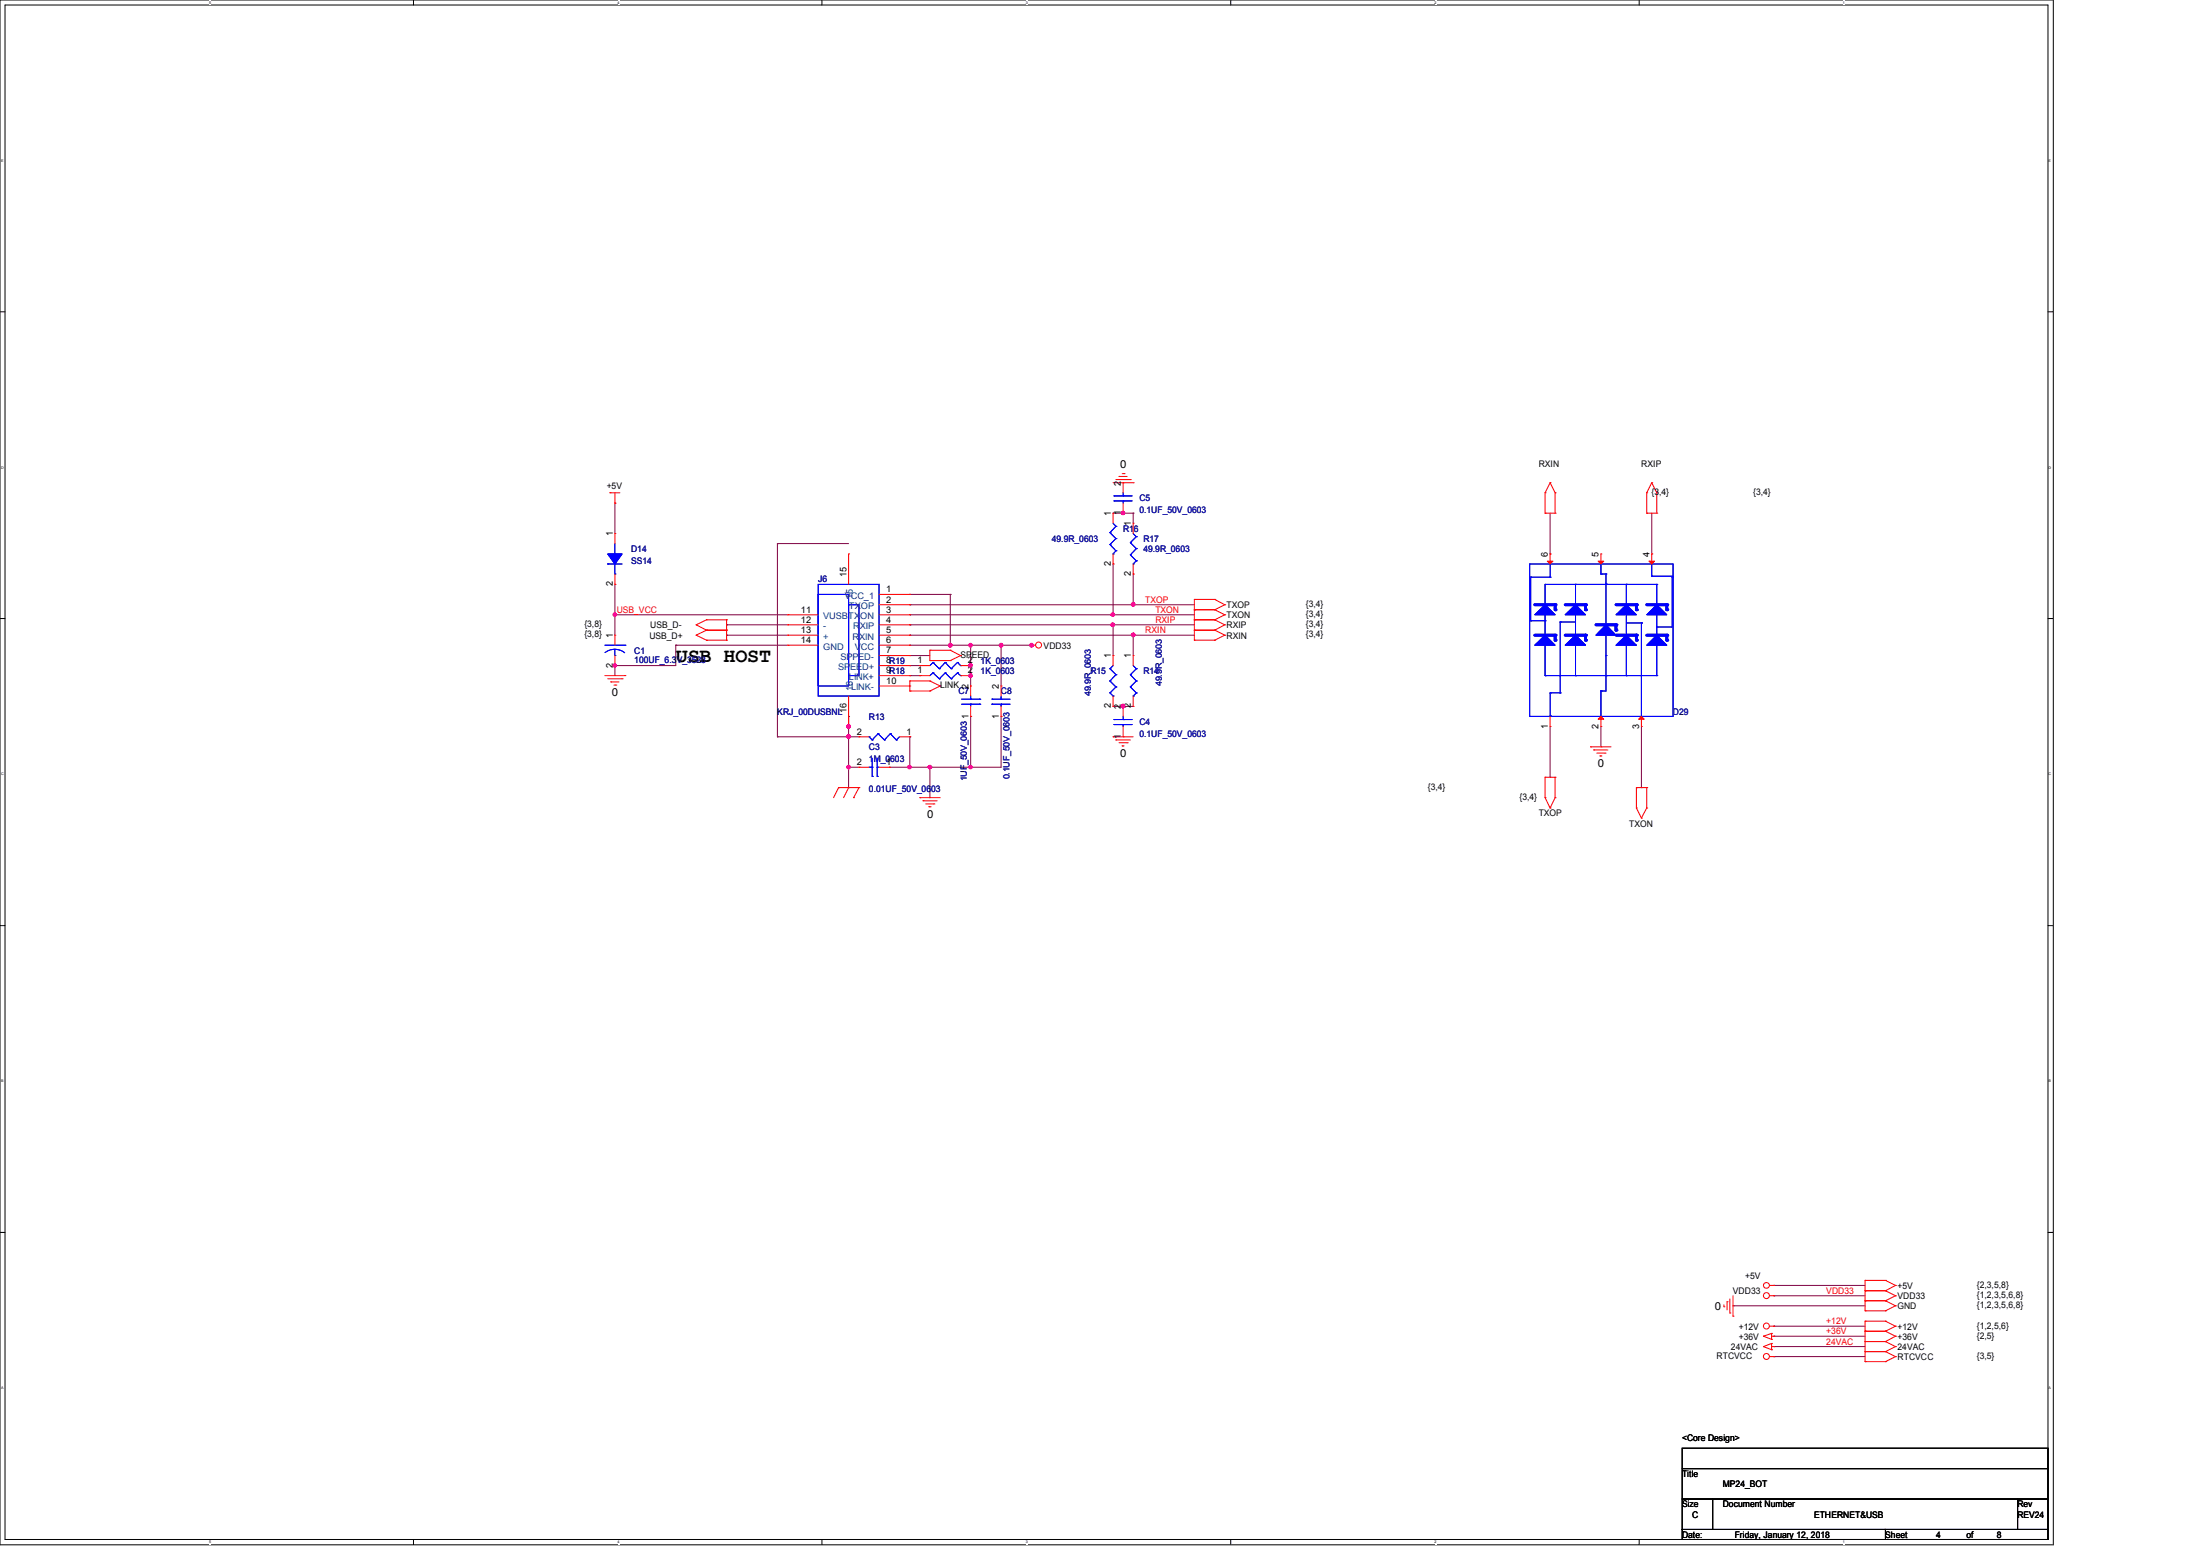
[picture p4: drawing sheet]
<svg xmlns="http://www.w3.org/2000/svg" width="297mm" height="210mm" viewBox="0 0 297 210" stroke-linecap="round" stroke-linejoin="round" font-family="sans-serif">
<path d="M0 0h277.1v208.5h-277.1zM.7 .7h275.7v207.1h-275.7z" fill="none" stroke="#000" stroke-width=".13"/>
<g fill="#fff">
<path d="M28.2 .1h.3v.5h-.3z"/>
<path d="M28.2 207.9h.3v.5h-.3z"/>
</g>
<path d="M55.8 0v.7M55.8 207.8v.6" fill="none" stroke="#000" stroke-width=".13"/>
<g fill="#fff">
<path d="M83.4 .1h.2v.5h-.2z"/>
<path d="M83.4 207.9h.2v.5h-.2z"/>
</g>
<path d="M110.9 0v.7M110.9 207.8v.6" fill="none" stroke="#000" stroke-width=".13"/>
<g fill="#fff">
<path d="M138.5 .1h.2v.5h-.2z"/>
<path d="M138.5 207.9h.2v.5h-.2z"/>
</g>
<path d="M166.1 0v.7M166.1 207.8v.6" fill="none" stroke="#000" stroke-width=".13"/>
<g fill="#fff">
<path d="M193.6 .1h.3v.5h-.3z"/>
<path d="M193.6 207.9h.3v.5h-.3z"/>
</g>
<path d="M221.2 0v.7M221.2 207.8v.6" fill="none" stroke="#000" stroke-width=".13"/>
<g fill="#fff">
<path d="M248.8 .1h.2v.5h-.2z"/>
<path d="M248.8 207.9h.2v.5h-.2z"/>
<path d="M.2 21.4h.3v.5h-.3z"/>
<path d="M276.5 21.4h.3v.5h-.3z"/>
<path d="M.2 62.8h.3v.5h-.3z"/>
<path d="M276.5 62.8h.3v.5h-.3z"/>
</g>
<path d="M0 42.1h.7M276.4 42.1h.6" fill="none" stroke="#000" stroke-width=".13"/>
<g fill="#fff">
<path d="M.2 104.2h.3v.5h-.3z"/>
<path d="M276.5 104.2h.3v.5h-.3z"/>
</g>
<path d="M0 83.5h.7M276.4 83.5h.6" fill="none" stroke="#000" stroke-width=".13"/>
<g fill="#fff">
<path d="M.2 145.6h.3v.6h-.3z"/>
<path d="M276.5 145.6h.3v.6h-.3z"/>
</g>
<path d="M0 124.9h.7M276.4 124.9h.6" fill="none" stroke="#000" stroke-width=".13"/>
<g fill="#fff">
<path d="M.2 187h.3v.6h-.3z"/>
<path d="M276.5 187h.3v.6h-.3z"/>
</g>
<path d="M0 166.3h.7M276.4 166.3h.6M227 195.5h49.4v2.7h-49.4zM227 198.2h49.4v4.1h-49.4zM227 202.3h4.1v4.1h-4.1zM227 206.4h27.4v1.4h-27.4zM231.1 202.3h41.1v4.1h-41.1zM254.4 206.4h22v1.4h-22zM272.2 202.3h4.2v4.1h-4.2z" fill="none" stroke="#000" stroke-width=".13"/>
<g fill="none" stroke="#800040" stroke-width=".13">
<path d="M83 78.9h.1M83 67.9h.1M83 67.9v4.1M83 78.9v6.8M104.9 73.4h.1M104.9 73.4v26M104.9 73.4h9.6M150.2 76.1h.1M150.2 69.3h.1M150.2 69.3h2.7M150.2 76.1v6.9M151.6 69.3h.1"/>
<path d="M152.9 77.5h.1M152.9 69.3h.1M152.9 69.3v1.3M152.9 77.5v4.1M209.2 74.8h.1M209.2 69.3v5.5M222.9 74.8h.1M222.9 69.3v5.5M83 83h.1M83 89.8h.1M83 83h23.3M83 89.8v1.4"/>
<path d="M91.2 87.1h.1M91.2 87.1h15.1M91.2 87.1v2.7h-8.2M98 84.3h.1M98 85.7h.1M98 84.3h8.3M98 85.7h8.3M104.9 99.4h.1M104.9 99.4h11M114.5 99.4h.1M114.5 98h.1M114.5 96.7h.1"/>
<path d="M114.5 96.7v9.6M122.8 80.2h.1M122.8 99.4h.1M122.8 81.6h.1M122.8 83h.1M122.8 85.7h.1M122.8 84.3h.1M122.8 87.1h.1M122.8 91.2h.1M122.8 89.8h.1M122.8 88.5h.1M122.8 83h38.4"/>
<path d="M122.8 81.6h38.4M122.8 84.3h38.4M122.8 85.7h38.4M122.8 87.1h16.4M122.8 80.2h5.4M122.8 99.4v4.1M122.8 89.8h1.3M122.8 91.2h1.3M122.8 88.5h2.7M128.2 80.2h.1M128.2 87.1h.1M128.2 80.2v6.9"/>
<path d="M131 91.2h.1M131 96.7h.1M131 89.8h.1M131 87.1h.1M131 87.1v5.5M131 96.7v6.8M135.1 87.1h.1M135.1 96.7h.1M135.1 87.1v5.5M135.1 96.7v6.8h-15.1M150.2 95.3h.1M150.2 83h.1"/>
<path d="M150.2 84.3h.1M150.2 95.3h2.7M150.2 84.3v4.2M151.6 95.3h.1M152.9 81.6h.1M152.9 85.7h.1M152.9 85.7v2.8M209.2 98v6.9M216 98v2.8M221.5 98v8.3M114.5 103.5h.1M114.5 103.5h1.4"/>
<path d="M120 103.5h.1M122.8 103.5h.1M125.5 103.5h.1M125.5 103.5v4.2M131 103.5h.1M209.2 104.9h.1M216 100.8h.1M221.5 106.3h.1M233.8 176.2h.1M233.8 176.2h17.9M239.4 174.9h.1M239.4 179h.1"/>
<path d="M239.4 173.5h.1M239.4 174.9h12.3M239.4 179h12.3M239.4 173.5h12.3M239.4 180.3h.1M239.4 181.7h.1M239.4 183.1h.1M239.4 180.3h12.3M239.4 181.7h12.3M239.4 183.1h12.3"/>
</g>
<g fill="#f0f" stroke="#f0f" stroke-width=".13">
<circle cx="151.5" cy="69.2" r=".23"/>
<circle cx="151.5" cy="95.3" r=".24"/>
<circle cx="150.2" cy="83" r=".24"/>
<circle cx="152.9" cy="81.6" r=".25"/>
<circle cx="150.2" cy="84.3" r=".25"/>
<circle cx="152.9" cy="85.7" r=".25"/>
<circle cx="139.2" cy="87.1" r=".25"/>
<circle cx="135.1" cy="87.1" r=".25"/>
<circle cx="130.9" cy="91.2" r=".24"/>
<circle cx="114.5" cy="103.5" r=".24"/>
<circle cx="125.5" cy="103.5" r=".24"/>
<circle cx="114.5" cy="98" r=".25"/>
<circle cx="122.7" cy="103.5" r=".24"/>
<circle cx="131" cy="103.5" r=".23"/>
<circle cx="128.2" cy="87.1" r=".25"/>
<circle cx="114.5" cy="99.4" r=".25"/>
<circle cx="83" cy="89.8" r=".23"/>
<circle cx="83" cy="83" r=".23"/>
<circle cx="131" cy="89.8" r=".23"/>
<circle cx="130.9" cy="87.1" r=".24"/>
</g>
<g fill="none" stroke="#f00" stroke-width=".13">
<path d="M82.3 66.5h.1M82.3 66.5h1.4M83 67.9h.1M83 66.5v1.4M150.2 65.2h2.7M150.6 64.7h1.9M151 64.3h.1M151 64.3h1.1M151.4 63.9h.3M151.6 69.3h.1M151.6 65.2h.1M151.6 65.2v1.3"/>
<path d="M151.6 67.9v1.4M151.7 63.9h.1M152.5 64.7h.1M152.9 65.2h.1M208.5 69.3h.1M208.5 66.5h.1M208.5 66.5v2.8M208.5 69.3h1.3M209.2 65.2h.1M209.2 65.2l.6 1.3M209.2 65.2l-.7 1.3M209.8 66.5h.1"/>
<path d="M209.8 69.3h.1M209.8 66.5v2.8M222.2 69.3h.1M222.2 66.5h.1M222.2 66.5v2.8M222.2 69.3h1.4M222.9 65.2h.1M222.9 65.2l.7 1.3M222.9 65.2l-.7 1.3M223.6 66.5h.1M223.6 69.3h.1M223.6 66.5v2.8"/>
<path d="M81.6 91.2h2.7M82 91.6h1.9M82.4 92h.1M82.4 92h1.1M82.8 92.5h.3M83.1 92.5h.1M83.9 91.6h.1M84.3 91.2h.1M93.9 85.7h.1M93.9 84.3h.1M93.9 85.7l1.4 .7M93.9 84.3l1.4 .7"/>
<path d="M95.3 86.4h.1M95.3 85h.1M95.3 83.7h.1M95.3 83.7h2.7M95.3 85h2.7M95.3 86.4h2.7M95.3 85l-1.4 .7M95.3 83.7l-1.4 .6M98 86.4h.1M98 85h.1M98 83.7h.1M98 83.7v2.7"/>
<path d="M115.9 99.4h.1M115.9 99.4h1.4M121.4 99.4h1.4M122.8 91.9h.1M122.8 93.3h.1M122.8 99.4h.1M122.8 91.9h2.7M122.8 91.9v1.4M122.8 93.3h2.7M125.5 87.8h.1M125.5 89.2h.1M125.5 91.9h.1"/>
<path d="M125.5 93.3h.1M125.5 87.8h2.7M125.5 87.8v1.4M125.5 89.2h2.7M125.5 91.9l1.4 .7M126.9 92.6h.1M126.9 92.6l-1.4 .7M128.2 87.8h.1M128.2 89.2h.1M128.2 87.8l1.4 .7M129.6 88.5h.1M129.6 88.5l-1.4 .7"/>
<path d="M139.2 87.1h.1M139.2 87.1h.5M150.2 99.4h.1M150.2 99.4h2.7M150.6 99.9h.1M150.6 99.9h1.9M161.2 82.3h.1M161.2 80.9h.1M161.2 83.7h.1M161.2 85h.1M161.2 86.4h.1M161.2 82.3h2.7"/>
<path d="M161.2 80.9v5.5M161.2 80.9h2.7M161.2 83.7h2.7M161.2 85h2.7M161.2 86.4h2.7M163.9 82.3h.1M163.9 80.9h.1M163.9 83.7h.1M163.9 85h.1M163.9 86.4h.1M163.9 80.9l1.4 .7M163.9 82.3l1.4 .7"/>
<path d="M163.9 83.7l1.4 .6M163.9 85l1.4 .7M165.3 81.6h.1M165.3 83h.1M165.3 84.3h.1M165.3 85.7h.1M165.3 81.6l-1.4 .7M165.3 83l-1.4 .7M165.3 84.3l-1.4 .7M165.3 85.7l-1.4 .7M113.2 106.3h.1M113.2 106.3h2.7"/>
<path d="M113.2 106.3l-.7 1.4M114.5 106.3h.1M114.5 106.3l-.7 1.4M115.2 107.7h.1M115.9 106.3h.1M115.9 106.3l-.7 1.4M124.1 107.7h.1M124.1 107.7h2.8M124.5 108.1h.1M124.5 108.1h1.9M124.9 108.5h1.1M125.3 108.9h.1"/>
<path d="M125.3 108.9h.3M126 108.5h.1M151 100.2h1.1M151.4 100.7h.1M151.4 100.7h.3M152.1 100.2h.1M208.5 107.7h.1M208.5 104.9h.1M208.5 107.7l.7 1.4M208.5 104.9v2.8M208.5 104.9h1.3M209.2 109.1h.1"/>
<path d="M209.8 104.9h.1M209.8 107.7h.1M209.8 104.9v2.8M209.8 107.7l-.6 1.4M214.6 100.8h.1M214.6 100.8h2.8M215.1 101.2h.1M215.1 101.2h1.9M215.5 101.6h1.1M215.9 102h.1M215.9 102h.3M216.6 101.6h.1"/>
<path d="M220.8 109.1h.1M220.8 106.3h.1M220.8 109.1l.7 1.3M220.8 106.3v2.8M220.8 106.3h1.4M221.5 110.4h.1M222.2 106.3h.1M222.2 109.1h.1M222.2 106.3v2.8M222.2 109.1l-.7 1.3M232.6 176.4h.1M232.6 176.1v.3"/>
<path d="M233 175.7h.1M233 175.7v1.1M233.4 177.2h.1M233.4 175.3v1.9M233.8 177.6h.1M233.8 174.9v2.7M238.8 173.5h.6M238.8 174.9h.6M238.8 179h.6M239.1 180h.1M239.1 180v.8M239.1 180l-1.1 .3"/>
<path d="M239.4 173.5h.1M239.4 174.9h.1M239.4 179h.1M251.7 172.8h.1M251.7 174.2h.1M251.7 175.6h.1M251.7 176.9h.1M251.7 178.3h.1M251.7 179.7h.1M251.7 172.8h2.7M251.7 172.8v4.1M251.7 178.3v5.5"/>
<path d="M251.7 174.2h2.7M251.7 175.6h2.7M251.7 176.9h2.7M251.7 178.3h2.7M251.7 179.7h2.7M254.4 172.8h.1M254.4 174.2h.1M254.4 175.6h.1M254.4 176.9h.1M254.4 178.3h.1M254.4 179.7h.1M254.4 172.8l1.4 .7"/>
<path d="M254.4 174.2l1.4 .7M254.4 175.6l1.4 .6M254.4 178.3l1.4 .7M254.4 179.7l1.4 .6M255.8 173.5h.1M255.8 174.9h.1M255.8 176.2h.1M255.8 179h.1M255.8 173.5l-1.4 .7M255.8 174.9l-1.4 .7M255.8 176.2l-1.4 .7M255.8 179l-1.4 .7"/>
<path d="M238 180.3h.1M238 181.7h.1M238 180.3l1.1 .5M238 181.7l1.1 .5M238.8 183.1h.6M239.1 180.8h.1M239.1 182.2h.1M239.1 181.3h.1M239.1 181.3v.9M239.1 180.3h.3M239.1 181.7h.3M239.1 181.3l-1.1 .4"/>
<path d="M239.4 180.3h.1M239.4 181.7h.1M239.4 183.1h.1M251.7 181.1h.1M251.7 182.4h.1M251.7 183.8h.1M251.7 181.1h2.7M251.7 182.4h2.7M251.7 183.8h2.7M254.4 181.1h.1M254.4 182.4h.1M254.4 183.8h.1"/>
<path d="M254.4 181.1l1.4 .6M254.4 182.4l1.4 .7M255.8 180.3h.1M255.8 181.7h.1M255.8 183.1h.1M255.8 180.3l-1.4 .8M255.8 181.7l-1.4 .7M255.8 183.1l-1.4 .7"/>
<circle cx="140.1" cy="87.1" r=".4"/>
<circle cx="238.4" cy="174.9" r=".4"/>
<circle cx="238.4" cy="179" r=".4"/>
<circle cx="238.4" cy="173.5" r=".39"/>
<circle cx="238.4" cy="183.1" r=".4"/>
</g>
<g fill="none" stroke="#00f" stroke-width=".13">
<path d="M150.3 66.9h.1M150.3 67.6h.1M150.3 66.9h2.5M150.3 67.6h2.5M151.6 67.6h.1M151.6 66.9h.1M151.6 66.5v.4M151.6 67.6v.3M117.3 99.4h.1M117.3 99.4l.4 .5M117.7 99.9h.1M118.5 99h.1"/>
<path d="M118.5 99l.8 .9M118.5 99l-.8 .9M119.3 99.9h.1M120.1 99h.1M120.1 99l.8 .9M120.1 99l-.8 .9M120.9 99.9h.1M121.4 99.4l-.5 .5"/>
</g>
<path d="M207.1 83l1.4-1.4 1.3 1.4z" fill="#00f" stroke="#00f" stroke-width=".13"/>
<path d="M209.8 81.6v.7" fill="none" stroke="#00f" stroke-width=".38"/>
<circle cx="209.8" cy="82.3" r=".19" fill="#00f"/>
<path d="M207.1 81.6h2.7" fill="none" stroke="#00f" stroke-width=".38"/>
<circle cx="209.8" cy="81.6" r=".19" fill="#00f"/>
<path d="M206.4 76.1h19.4v20.6h-19.4zM208.5 78.9v2.7M208.5 81.6h.1M208.5 85.7h.1M208.5 83v2.7" fill="none" stroke="#00f" stroke-width=".13"/>
<path d="M207.1 87.1l1.4-1.4 1.3 1.4z" fill="#00f" stroke="#00f" stroke-width=".13"/>
<path d="M209.8 85.7v.7" fill="none" stroke="#00f" stroke-width=".38"/>
<circle cx="209.8" cy="86.4" r=".19" fill="#00f"/>
<path d="M207.1 85.7h2.7" fill="none" stroke="#00f" stroke-width=".38"/>
<circle cx="209.8" cy="85.7" r=".19" fill="#00f"/>
<path d="M211.2 87.1l1.4-1.4 1.4 1.4z" fill="#00f" stroke="#00f" stroke-width=".13"/>
<path d="M214 85.7v.7" fill="none" stroke="#00f" stroke-width=".38"/>
<circle cx="214" cy="86.4" r=".19" fill="#00f"/>
<path d="M211.2 83l1.4-1.4 1.4 1.4z" fill="#00f" stroke="#00f" stroke-width=".13"/>
<path d="M214 81.6v.7" fill="none" stroke="#00f" stroke-width=".38"/>
<circle cx="214" cy="82.3" r=".19" fill="#00f"/>
<path d="M211.2 81.6h2.8" fill="none" stroke="#00f" stroke-width=".38"/>
<circle cx="214" cy="81.6" r=".19" fill="#00f"/>
<path d="M211.2 85.7h2.8" fill="none" stroke="#00f" stroke-width=".38"/>
<circle cx="214" cy="85.7" r=".19" fill="#00f"/>
<path d="M212.6 85.7h.1M212.6 83v2.7" fill="none" stroke="#00f" stroke-width=".13"/>
<path d="M223.6 85.7l1.3 1.4h-2.7z" fill="#00f" stroke="#00f" stroke-width=".13"/>
<path d="M224.9 85.7v.7" fill="none" stroke="#00f" stroke-width=".38"/>
<circle cx="224.9" cy="86.4" r=".19" fill="#00f"/>
<path d="M223.6 81.6l1.3 1.4h-2.7z" fill="#00f" stroke="#00f" stroke-width=".13"/>
<path d="M224.9 81.6v.7" fill="none" stroke="#00f" stroke-width=".38"/>
<circle cx="224.9" cy="82.3" r=".19" fill="#00f"/>
<path d="M222.2 81.6h2.7" fill="none" stroke="#00f" stroke-width=".38"/>
<circle cx="224.9" cy="81.6" r=".19" fill="#00f"/>
<path d="M222.2 85.7h2.7" fill="none" stroke="#00f" stroke-width=".38"/>
<circle cx="224.9" cy="85.7" r=".19" fill="#00f"/>
<path d="M223.6 85.7h.1M223.6 83v2.7" fill="none" stroke="#00f" stroke-width=".13"/>
<path d="M218.1 87.1l1.4-1.4 1.3 1.4z" fill="#00f" stroke="#00f" stroke-width=".13"/>
<path d="M220.8 85.7v.7" fill="none" stroke="#00f" stroke-width=".38"/>
<circle cx="220.8" cy="86.4" r=".19" fill="#00f"/>
<path d="M218.1 83l1.4-1.4 1.3 1.4z" fill="#00f" stroke="#00f" stroke-width=".13"/>
<path d="M220.8 81.6v.7" fill="none" stroke="#00f" stroke-width=".38"/>
<circle cx="220.8" cy="82.3" r=".19" fill="#00f"/>
<path d="M218.1 81.6h2.7" fill="none" stroke="#00f" stroke-width=".38"/>
<circle cx="220.8" cy="81.6" r=".19" fill="#00f"/>
<path d="M218.1 85.7h2.7" fill="none" stroke="#00f" stroke-width=".38"/>
<circle cx="220.8" cy="85.7" r=".19" fill="#00f"/>
<path d="M219.5 85.7h.1M219.5 83v2.7" fill="none" stroke="#00f" stroke-width=".13"/>
<path d="M216.7 84.3l1.4 1.4h-2.8z" fill="#00f" stroke="#00f" stroke-width=".13"/>
<path d="M218.1 84.3v.7" fill="none" stroke="#00f" stroke-width=".38"/>
<circle cx="218.1" cy="85" r=".19" fill="#00f"/>
<path d="M215.3 84.3h2.8" fill="none" stroke="#00f" stroke-width=".38"/>
<circle cx="218.1" cy="84.3" r=".19" fill="#00f"/>
<g fill="none" stroke="#00f" stroke-width=".13">
<path d="M206.5 77.9h.1M206.5 77.9h2.7M206.5 78v5.8M208.5 78.9h15.1M209.2 77.9h.1M209.2 76.1v1.8M212.6 78.9h.1M212.6 78.9v2.7M216 77.5h.1M216 76.1v1.4M216 77.5h.7M216.7 78.9h.1"/>
<path d="M216.7 77.5h.1M216.7 78.7h.1M216.7 77.5v1.2M216.7 78.9v5.4M219.5 78.9h.1M219.5 78.9v2.7M222.9 77.8h.1M222.9 76.1v1.7M222.9 77.8h2.7M223.6 78.9h.1M223.6 78.9v2.7M225.6 77.8h.1"/>
<path d="M225.6 77.9h.1M225.6 77.9v6.7h-2M206.5 83.8h.1M206.5 83.8h2M208.5 91.2h.1M208.5 83.8h.1M208.5 87.1v4.1M208.5 91.2h15.1M209.2 93.5h.1M209.2 96.6h.1M209.2 93.5v3.1M209.2 93.5h1.3"/>
<path d="M210.5 83.9h.1M210.5 93.5h.1M210.5 83.9h2.1M210.5 83.9v9.6M212.6 91.2h.1M212.6 87.1v4.1M216 93.3h.1M216 93.3v3.4M216.7 88.5h.1M216.7 91.2h.1M216.7 85.7v7.6h-.7M219.5 91.2h.1"/>
<path d="M219.5 87.1v4.1M219.5 84.1h2M221.5 84.1h.1M221.5 84.1v12.6M223.6 91.2h.1M223.6 87.1h.1M223.6 81.6h.1M223.6 84.6h.1M223.6 87.1v4.1"/>
</g>
<path d="M207.1 83l1.4-1.4 1.3 1.4z" fill="#00f" stroke="#00f" stroke-width=".13"/>
<path d="M209.8 81.6v.7" fill="none" stroke="#00f" stroke-width=".38"/>
<circle cx="209.8" cy="82.3" r=".19" fill="#00f"/>
<path d="M207.1 81.6h2.7" fill="none" stroke="#00f" stroke-width=".38"/>
<circle cx="209.8" cy="81.6" r=".19" fill="#00f"/>
<path d="M206.4 76.1h19.4v20.6h-19.4zM208.5 78.9v2.7M208.5 81.6h.1M208.5 85.7h.1M208.5 83v2.7" fill="none" stroke="#00f" stroke-width=".13"/>
<path d="M207.1 87.1l1.4-1.4 1.3 1.4z" fill="#00f" stroke="#00f" stroke-width=".13"/>
<path d="M209.8 85.7v.7" fill="none" stroke="#00f" stroke-width=".38"/>
<circle cx="209.8" cy="86.4" r=".19" fill="#00f"/>
<path d="M207.1 85.7h2.7" fill="none" stroke="#00f" stroke-width=".38"/>
<circle cx="209.8" cy="85.7" r=".19" fill="#00f"/>
<path d="M211.2 87.1l1.4-1.4 1.4 1.4z" fill="#00f" stroke="#00f" stroke-width=".13"/>
<path d="M214 85.7v.7" fill="none" stroke="#00f" stroke-width=".38"/>
<circle cx="214" cy="86.4" r=".19" fill="#00f"/>
<path d="M211.2 83l1.4-1.4 1.4 1.4z" fill="#00f" stroke="#00f" stroke-width=".13"/>
<path d="M214 81.6v.7" fill="none" stroke="#00f" stroke-width=".38"/>
<circle cx="214" cy="82.3" r=".19" fill="#00f"/>
<path d="M211.2 81.6h2.8" fill="none" stroke="#00f" stroke-width=".38"/>
<circle cx="214" cy="81.6" r=".19" fill="#00f"/>
<path d="M211.2 85.7h2.8" fill="none" stroke="#00f" stroke-width=".38"/>
<circle cx="214" cy="85.7" r=".19" fill="#00f"/>
<path d="M212.6 85.7h.1M212.6 83v2.7" fill="none" stroke="#00f" stroke-width=".13"/>
<path d="M223.6 85.7l1.3 1.4h-2.7z" fill="#00f" stroke="#00f" stroke-width=".13"/>
<path d="M224.9 85.7v.7" fill="none" stroke="#00f" stroke-width=".38"/>
<circle cx="224.9" cy="86.4" r=".19" fill="#00f"/>
<path d="M223.6 81.6l1.3 1.4h-2.7z" fill="#00f" stroke="#00f" stroke-width=".13"/>
<path d="M224.9 81.6v.7" fill="none" stroke="#00f" stroke-width=".38"/>
<circle cx="224.9" cy="82.3" r=".19" fill="#00f"/>
<path d="M222.2 81.6h2.7" fill="none" stroke="#00f" stroke-width=".38"/>
<circle cx="224.9" cy="81.6" r=".19" fill="#00f"/>
<path d="M222.2 85.7h2.7" fill="none" stroke="#00f" stroke-width=".38"/>
<circle cx="224.9" cy="85.7" r=".19" fill="#00f"/>
<path d="M223.6 85.7h.1M223.6 83v2.7" fill="none" stroke="#00f" stroke-width=".13"/>
<path d="M218.1 87.1l1.4-1.4 1.3 1.4z" fill="#00f" stroke="#00f" stroke-width=".13"/>
<path d="M220.8 85.7v.7" fill="none" stroke="#00f" stroke-width=".38"/>
<circle cx="220.8" cy="86.4" r=".19" fill="#00f"/>
<path d="M218.1 83l1.4-1.4 1.3 1.4z" fill="#00f" stroke="#00f" stroke-width=".13"/>
<path d="M220.8 81.6v.7" fill="none" stroke="#00f" stroke-width=".38"/>
<circle cx="220.8" cy="82.3" r=".19" fill="#00f"/>
<path d="M218.1 81.6h2.7" fill="none" stroke="#00f" stroke-width=".38"/>
<circle cx="220.8" cy="81.6" r=".19" fill="#00f"/>
<path d="M218.1 85.7h2.7" fill="none" stroke="#00f" stroke-width=".38"/>
<circle cx="220.8" cy="85.7" r=".19" fill="#00f"/>
<path d="M219.5 85.7h.1M219.5 83v2.7" fill="none" stroke="#00f" stroke-width=".13"/>
<path d="M216.7 84.3l1.4 1.4h-2.8z" fill="#00f" stroke="#00f" stroke-width=".13"/>
<path d="M218.1 84.3v.7" fill="none" stroke="#00f" stroke-width=".38"/>
<circle cx="218.1" cy="85" r=".19" fill="#00f"/>
<path d="M215.3 84.3h2.8" fill="none" stroke="#00f" stroke-width=".38"/>
<circle cx="218.1" cy="84.3" r=".19" fill="#00f"/>
<g fill="none" stroke="#00f" stroke-width=".13">
<path d="M82 76.1h.1M82 76.1h1.9M83 74.8h.1M83 77.5h.1M83 73.4v1.4M83 76.1v1.4M110.4 78.9h8.2v15h-8.2zM149.8 71.9h.1M149.8 73.5h.1M149.8 71.9l.8 .8M149.8 73.5l.8 .8M150.2 74.8h.1"/>
<path d="M150.2 70.6l.4 .4M150.6 71h.1M150.6 72.7h.1M150.6 74.3h.1M150.6 71l-.8 .9M150.6 72.7l-.8 .8M150.6 74.3l-.4 .5M152.5 73.2h.1M152.5 74.9h.1M152.5 73.2l.8 .8M152.5 74.9l.8 .8M152.9 76.1h.1"/>
<path d="M152.9 72l.4 .4M153.3 72.4h.1M153.3 74h.1M153.3 75.7h.1M153.3 72.4l-.8 .8M153.3 74l-.8 .9M153.3 75.7l-.4 .4M206.5 77.9h.1M206.5 77.9h2.7M206.5 78v5.8M208.5 78.9h15.1M209.2 77.9h.1"/>
<path d="M209.2 76.1v1.8M212.6 78.9h.1M212.6 78.9v2.7M216 77.5h.1M216 76.1v1.4M216 77.5h.7M216.7 78.9h.1M216.7 77.5h.1M216.7 78.7h.1M216.7 77.5v1.2M216.7 78.9v5.4M219.5 78.9h.1"/>
<path d="M219.5 78.9v2.7M222.9 77.8h.1M222.9 76.1v1.7M222.9 77.8h2.7M223.6 78.9h.1M223.6 78.9v2.7M225.6 77.8h.1M225.6 77.9h.1M225.6 77.9v6.7h-2M81.6 87.1h2.7M83 88.5h.1M83 87.6a2.18 2.18 0 0 1 1.3 .5"/>
<path d="M83 87.6a2.17 2.17 0 0 0-1.4 .5M83 87.6v.9M84.3 87.1h.1M110.4 80.2h4.1v12.4h-4.1zM114.5 81.6h1.4v9.6h-1.4zM125.9 90.8h.1M125.9 89.4h.1M125.9 90.8l-.4 .4M125.9 90.8l.8 .8M125.9 89.4l-.4 .4M125.9 89.4l.8 .9M126.7 91.6h.1"/>
<path d="M126.7 90.3h.1M127.6 90.8h.1M127.6 89.4h.1M127.6 90.8l-.9 .8M127.6 90.8l.8 .8M127.6 89.4l-.9 .9M127.6 89.4l.8 .9M128.4 91.6h.1M128.4 90.3h.1M129.2 90.8h.1M129.2 89.4h.1M129.2 90.8l-.8 .8"/>
<path d="M129.2 90.8l.4 .4M129.2 89.4l-.8 .9M129.2 89.4l.4 .4M129.6 91.2h.1M129.6 89.8h.1M129.8 94.4h2.4M129.8 95h2.4M131 95h.1M131 94.4h.1M131 93.9v.5M131 95v.3M132.2 94.4h.1"/>
<path d="M132.2 95h.1M133.9 94.4h.1M133.9 95h.1M133.9 94.4h2.4M133.9 95h2.4M135.1 95h.1M135.1 94.4h.1M135.1 93.9v.5M135.1 95v.3M149.8 90.3h.1M149.8 91.9h.1M149.8 93.5h.1"/>
<path d="M149.8 90.3l.8 .8M149.8 91.9l.8 .8M149.8 93.5l.4 .4M150.2 93.9h.1M150.2 89.8l-.4 .5M150.3 97.1h.1M150.3 97.8h.1M150.3 97.1h2.5M150.3 97.8h2.5M150.6 91.1h.1M150.6 92.7h.1M150.6 91.1l-.8 .8"/>
<path d="M150.6 92.7l-.8 .8M151.6 97.8h.1M151.6 97.1h.1M151.6 96.7v.4M151.6 97.8v.2M152.5 91.1h.1M152.5 92.7h.1M152.5 91.1l.8 .8M152.5 92.7l.8 .8M152.9 93.9h.1M152.9 89.8l.4 .5M153.3 90.3h.1"/>
<path d="M153.3 91.9h.1M153.3 93.5h.1M153.3 90.3l-.8 .8M153.3 91.9l-.8 .8M153.3 93.5l-.4 .4M206.5 83.8h.1M206.5 83.8h2M208.5 91.2h.1M208.5 83.8h.1M208.5 87.1v4.1M208.5 91.2h15.1M209.2 93.5h.1"/>
<path d="M209.2 96.6h.1M209.2 93.5v3.1M209.2 93.5h1.3M210.5 83.9h.1M210.5 93.5h.1M210.5 83.9h2.1M210.5 83.9v9.6M212.6 91.2h.1M212.6 87.1v4.1M216 93.3h.1M216 93.3v3.4M216.7 88.5h.1"/>
<path d="M216.7 91.2h.1M216.7 85.7v7.6h-.7M219.5 91.2h.1M219.5 87.1v4.1M219.5 84.1h2M221.5 84.1h.1M221.5 84.1v12.6M223.6 91.2h.1M223.6 87.1h.1M223.6 81.6h.1M223.6 84.6h.1M223.6 87.1v4.1"/>
<path d="M117.3 103.5h.4M117.7 104.8h.1M117.7 103.5h.1M117.7 102.3v2.5M118.4 103.5h.1M118.4 104.8h.1M118.4 103.5h.2M118.4 102.3v2.5"/>
</g>
<g fill="#f00" stroke="#f00" stroke-width=".13">
<path d="M208.8 75.7h.7l-.3 .4z"/>
<path d="M215.6 75.7h.8l-.4 .4z"/>
<path d="M222.5 75.7h.8l-.4 .4z"/>
<path d="M216 96.7l.4 .4h-.8z"/>
<path d="M221.1 97.1l.4-.4 .4 .4z"/>
</g>
<g fill="none" stroke="#f00" stroke-width=".13">
<path d="M83 72h.1M83 78.9h.1M83 72v1.4M83 77.5v1.4M114.5 74.8h.1M114.5 74.8v4.1M150.2 69.3h.1M150.2 76.1h.1M150.2 69.3v1.3M150.2 74.8v1.3M152.9 70.6h.1M152.9 77.5h.1"/>
<path d="M152.9 70.6v1.4M152.9 76.1v1.4M209.2 74.8h.1M209.2 74.8v1.3M216 74.8h.1M216 74.8v1.3M222.9 74.8h.1M222.9 74.8v1.3M83 85.7h.1M83 89.8h.1M83 85.7v1.4M83 88.5v1.3"/>
<path d="M106.3 87.1h.1M106.3 83h.1M106.3 84.3h.1M106.3 85.7h.1M106.3 83h4.1M106.3 84.3h4.1M106.3 85.7h4.1M106.3 87.1h4.1M114.5 98h.1M114.5 93.9v4.1M118.6 91.2h4.2M118.6 80.2h4.2"/>
<path d="M118.6 81.6h4.2M118.6 83h4.2M118.6 84.3h4.2M118.6 85.7h4.2M118.6 87.1h4.2M118.6 88.5h4.2M118.6 89.8h4.2M118.6 92.6h4.2M122.8 80.2h.1M122.8 81.6h.1M122.8 83h.1M122.8 84.3h.1"/>
<path d="M122.8 85.7h.1M122.8 87.1h.1M122.8 88.5h.1M122.8 89.8h.1M122.8 91.2h.1M122.8 92.6h.1M124.1 91.2h.1M124.1 89.8h.1M124.1 91.2h1.4M124.1 89.8h1.4M129.6 91.2h1.4M129.6 89.8h1.4"/>
<path d="M131 96.7h.1M131 92.6h.1M131 91.2h.1M131 89.8h.1M131 92.6v1.3M131 95.3v1.4M135.1 96.7h.1M135.1 92.6h.1M135.1 92.6v1.3M135.1 95.3v1.4M150.2 88.5h.1M150.2 95.3h.1"/>
<path d="M150.2 88.5v1.3M150.2 93.9v1.4M151.6 99.4h.1M151.6 95.3h.1M151.6 95.3v1.4M151.6 98v1.4M152.9 88.5h.1M152.9 95.3h.1M152.9 88.5v1.3M152.9 93.9v1.4M209.2 98h.1M209.2 96.7v1.3"/>
<path d="M216 98h.1M216 96.7v1.3M221.5 98h.1M221.5 96.7v1.3M115.9 103.5h.1M115.9 103.5h1.4M118.6 103.5h1.4M120 103.5h.1"/>
</g>
<g fill="#00f" stroke="#00f" stroke-width=".13">
<path d="M82 74.8h1.9l-.9 1.3z" fill-rule="evenodd"/>
<path d="M82 74.8h1.9l-.9 1.3z" fill-rule="evenodd"/>
</g>
<g fill="#f0f" stroke="#f0f" stroke-width=".13">
<circle cx="151.5" cy="69.2" r=".23"/>
<circle cx="151.5" cy="95.3" r=".24"/>
<circle cx="150.2" cy="83" r=".24"/>
<circle cx="152.9" cy="81.6" r=".25"/>
<circle cx="150.2" cy="84.3" r=".25"/>
<circle cx="152.9" cy="85.7" r=".25"/>
<circle cx="139.2" cy="87.1" r=".25"/>
<circle cx="135.1" cy="87.1" r=".25"/>
<circle cx="130.9" cy="91.2" r=".24"/>
<circle cx="114.5" cy="103.5" r=".24"/>
<circle cx="125.5" cy="103.5" r=".24"/>
<circle cx="114.5" cy="98" r=".25"/>
<circle cx="122.7" cy="103.5" r=".24"/>
<circle cx="131" cy="103.5" r=".23"/>
<circle cx="128.2" cy="87.1" r=".25"/>
<circle cx="114.5" cy="99.4" r=".25"/>
<circle cx="83" cy="89.8" r=".23"/>
<circle cx="83" cy="83" r=".23"/>
<circle cx="131" cy="89.8" r=".23"/>
<circle cx="130.9" cy="87.1" r=".24"/>
</g>
<text font-size="2.7" x="91.2" y="89.4">USB HOST</text>
<g font-size="1.5">
<text x="151.1" y="63.2">0</text>
<text x="82.6" y="93.9">0</text>
<text x="151.1" y="102.2">0</text>
<text x="215.6" y="103.5">0</text>
<text x="125.1" y="110.4">0</text>
<text x="231.4" y="176.8">0</text>
</g>
<g font-size="1.2">
<text x="81.9" y="66">+5V</text>
<text x="151.3" y="65.5" transform="rotate(-90 151.3 65.5)">2</text>
<text x="207.6" y="63">RXIN</text>
<text x="221.5" y="63">RXIP</text>
<text x="149.9" y="69.6" transform="rotate(-90 149.9 69.6)">1</text>
<text x="151.3" y="69.6" transform="rotate(-90 151.3 69.6)">1</text>
<text x="152.6" y="71" transform="rotate(-90 152.6 71)">1</text>
<text x="222.9" y="66.8">{3,4}</text>
<text x="236.6" y="66.8">{3,4}</text>
<text x="82.7" y="72.4" transform="rotate(-90 82.7 72.4)">1</text>
<text x="114.2" y="77.9" transform="rotate(-90 114.2 77.9)">15</text>
<text x="149.9" y="76.4" transform="rotate(-90 149.9 76.4)">2</text>
<text x="152.6" y="77.8" transform="rotate(-90 152.6 77.8)">2</text>
<text x="208.9" y="75.1" transform="rotate(-90 208.9 75.1)">6</text>
<text x="215.7" y="75.1" transform="rotate(-90 215.7 75.1)">5</text>
<text x="222.6" y="75.1" transform="rotate(-90 222.6 75.1)">4</text>
<text x="82.7" y="79.1" transform="rotate(-90 82.7 79.1)">2</text>
<text x="108.1" y="82.7">11</text>
<text x="119.6" y="79.9">1</text>
<text x="119.6" y="81.3">2</text>
<text x="119.6" y="82.7">3</text>
<text x="165.5" y="82">TXOP</text>
<text x="165.5" y="83.4">TXON</text>
<text x="176.2" y="81.9">{3,4}</text>
<text x="176.2" y="83.3">{3,4}</text>
<text x="78.9" y="86">{3,8}</text>
<text x="78.9" y="84.7">{3,8}</text>
<text x="82.7" y="86.1" transform="rotate(-90 82.7 86.1)">1</text>
<text x="87.6" y="86.2">USB_D+</text>
<text x="87.7" y="84.8">USB_D-</text>
<text x="108.1" y="86.8">14</text>
<text x="108.1" y="84">12</text>
<text x="108.1" y="85.4">13</text>
<text x="119.6" y="84">4</text>
<text x="119.6" y="85.4">5</text>
<text x="119.6" y="86.8">6</text>
<text x="119.6" y="88.2">7</text>
<text x="119.6" y="89.5">8R19</text>
<text x="123.8" y="89.5">1</text>
<text x="129.6" y="88.8">SPEED</text>
<text x="130.6" y="89.5">2</text>
<text x="140.8" y="87.5">VDD33</text>
<text x="149.9" y="88.9" transform="rotate(-90 149.9 88.9)">1</text>
<text x="152.6" y="88.9" transform="rotate(-90 152.6 88.9)">1</text>
<text x="165.5" y="84.8">RXIP</text>
<text x="165.5" y="86.2">RXIN</text>
<text x="176.2" y="84.7">{3,4}</text>
<text x="176.2" y="86">{3,4}</text>
<text x="82.7" y="90.1" transform="rotate(-90 82.7 90.1)">2</text>
<text x="119.6" y="90.9">9R18</text>
<text x="119.6" y="92.3">10</text>
<text x="123.8" y="90.9">1</text>
<text x="126.9" y="92.9">LINK</text>
<text x="130.6" y="90.9">2</text>
<text x="130.7" y="93" transform="rotate(-90 130.7 93)">2</text>
<text x="134.8" y="93" transform="rotate(-90 134.8 93)">2</text>
<text x="149.9" y="95.6" transform="rotate(-90 149.9 95.6)">2</text>
<text x="151.3" y="95.7" transform="rotate(-90 151.3 95.7)">2</text>
<text x="152.6" y="95.6" transform="rotate(-90 152.6 95.6)">2</text>
<text x="114.2" y="96.3" transform="rotate(-90 114.2 96.3)">16</text>
<text x="115.6" y="99.1">2</text>
<text x="122.3" y="99.1">1</text>
<text x="130.7" y="97" transform="rotate(-90 130.7 97)">1</text>
<text x="134.8" y="97" transform="rotate(-90 134.8 97)">1</text>
<text x="151.3" y="99.7" transform="rotate(-90 151.3 99.7)">1</text>
<text x="208.9" y="98.3" transform="rotate(-90 208.9 98.3)">1</text>
<text x="215.7" y="98.3" transform="rotate(-90 215.7 98.3)">2</text>
<text x="221.2" y="98.3" transform="rotate(-90 221.2 98.3)">3</text>
<text x="115.6" y="103.3">2</text>
<text x="119.6" y="103.3">1</text>
<text x="192.7" y="106.6">{3,4}</text>
<text x="205" y="108">{3,4}</text>
<text x="207.6" y="110.2">TXOP</text>
<text x="219.9" y="111.5">TXON</text>
<text x="235.5" y="172.6">+5V</text>
<text x="256.1" y="173.9">+5V</text>
<text x="266.8" y="173.8">{2,3,5,8}</text>
<text x="233.8" y="174.6">VDD33</text>
<text x="234.6" y="179.5">+12V</text>
<text x="256.1" y="175.3">VDD33</text>
<text x="256.1" y="176.7">GND</text>
<text x="256.1" y="179.5">+12V</text>
<text x="266.8" y="175.2">{1,2,3,5,6,8}</text>
<text x="266.8" y="176.6">{1,2,3,5,6,8}</text>
<text x="266.8" y="179.3">{1,2,5,6}</text>
<text x="231.6" y="183.4">RTCVCC</text>
<text x="233.6" y="182.2">24VAC</text>
<text x="234.6" y="180.8">+36V</text>
<text x="256.1" y="180.8">+36V</text>
<text x="256.1" y="182.2">24VAC</text>
<text x="256.1" y="183.6">RTCVCC</text>
<text x="266.8" y="180.7">{2,5}</text>
<text x="266.8" y="183.4">{3,5}</text>
<text x="227" y="194.5">&lt;Core Design&gt;</text>
<text x="227" y="199.3">Title</text>
<text x="227" y="203.5">Size</text>
<text x="232.5" y="203.5">Document Number</text>
<text x="232.5" y="200.7">MP24_BOT</text>
<text x="272.2" y="203.5">Rev</text>
<text x="227" y="207.6">Date:</text>
<text x="228.3" y="204.8">C</text>
<text x="234.1" y="207.6">Friday, January 12, 2018</text>
<text x="244.8" y="204.8">ETHERNET&amp;USB</text>
<text x="254.4" y="207.6">Sheet</text>
<text x="261.3" y="207.6">4</text>
<text x="265.4" y="207.6">of</text>
<text x="269.5" y="207.6">8</text>
<text x="272.2" y="204.8">REV24</text>
</g>
<g font-size="1.2" fill="#000080">
<text x="151.5" y="71.8">R16</text>
<text x="153.7" y="67.6">C5</text>
<text x="153.7" y="69.3">0.1UF_50V_0603</text>
<text x="85.2" y="74.5">D14</text>
<text x="85.2" y="76.2">SS14</text>
<text x="141.9" y="73.2">49.9R_0603</text>
<text x="154.3" y="73.2">R17</text>
<text x="154.3" y="74.5">49.9R_0603</text>
<text x="110.4" y="78.6">J6</text>
<text x="85.6" y="88.2">C1</text>
<text x="85.6" y="89.5">100UF_6.3V_3528</text>
<text x="132.3" y="89.6">1K_0603</text>
<text x="129.3" y="93.7">C7</text>
<text x="132.3" y="91">1K_0603</text>
<text x="135.1" y="93.7">C8</text>
<text x="147.1" y="91">R15</text>
<text x="147.2" y="93.9" transform="rotate(-90 147.2 93.9)">49.9R_0603</text>
<text x="154.3" y="91">R14</text>
<text x="156.8" y="92.6" transform="rotate(-90 156.8 92.6)">49.9R_0603</text>
<text x="104.9" y="96.5">KRJ_00DUSBNL</text>
<text x="117.3" y="97.2">R13</text>
<text x="117.3" y="101.3">C3</text>
<text x="153.7" y="97.8">C4</text>
<text x="153.7" y="99.5">0.1UF_50V_0603</text>
<text x="225.7" y="96.5">D29</text>
<text x="117.3" y="102.8">1M_0603</text>
<text x="117.3" y="106.9">0.01UF_50V_0603</text>
<text x="130.5" y="105.5" transform="rotate(-90 130.5 105.5)">1UF_50V_0603</text>
<text x="136.2" y="105.2" transform="rotate(-90 136.2 105.2)">0.1UF_50V_0603</text>
</g>
<g font-size="1.2" fill="#f00">
<text x="83.2" y="82.7">USB_VCC</text>
<text x="154.5" y="81.4">TXOP</text>
<text x="155.9" y="82.7">TXON</text>
<text x="154.5" y="85.5">RXIN</text>
<text x="155.9" y="84.1">RXIP</text>
<text x="246.4" y="174.6">VDD33</text>
<text x="246.4" y="178.7">+12V</text>
<text x="246.4" y="180.1">+36V</text>
<text x="246.4" y="181.5">24VAC</text>
</g>
<g font-size="1.2" fill="#004080">
<text x="111.1" y="83.6">VUSBTXON</text>
<text x="114" y="80.8">VCC_1</text>
<text x="114.5" y="82.2">TXOP</text>
<text x="115.1" y="80.9" transform="rotate(-90 115.1 80.9)">15</text>
<text x="111.1" y="87.7">GND</text>
<text x="111.1" y="84.9">-</text>
<text x="111.1" y="86.3">+</text>
<text x="113.4" y="89.1">SPPED-</text>
<text x="115.1" y="86.3">RXIN</text>
<text x="115.1" y="84.9">RXIP</text>
<text x="115.4" y="87.7">VCC</text>
<text x="113.1" y="90.4">SPEED+</text>
<text x="114.5" y="91.8">LINK+</text>
<text x="114.8" y="93.2">LINK-</text>
<text x="115.1" y="93.3" transform="rotate(-90 115.1 93.3)">16</text>
</g>
<g font-size=".5">
<text x="28.2" y=".6">5</text>
<text x="83.3" y=".6">4</text>
<text x="138.4" y=".6">3</text>
<text x="193.6" y=".6">2</text>
<text x="248.7" y=".6">1</text>
<text x=".2" y="21.9">E</text>
<text x="276.4" y="21.9">E</text>
<text x=".2" y="63.2">D</text>
<text x="276.4" y="63.2">D</text>
<text x=".2" y="104.6">C</text>
<text x="276.4" y="104.6">C</text>
<text x=".2" y="146.1">B</text>
<text x="276.4" y="146.1">B</text>
<text x=".2" y="187.5">A</text>
<text x="276.4" y="187.5">A</text>
<text x="28.2" y="208.3">5</text>
<text x="83.3" y="208.3">4</text>
<text x="138.4" y="208.3">3</text>
<text x="193.6" y="208.3">2</text>
<text x="248.7" y="208.3">1</text>
</g>
</svg>
